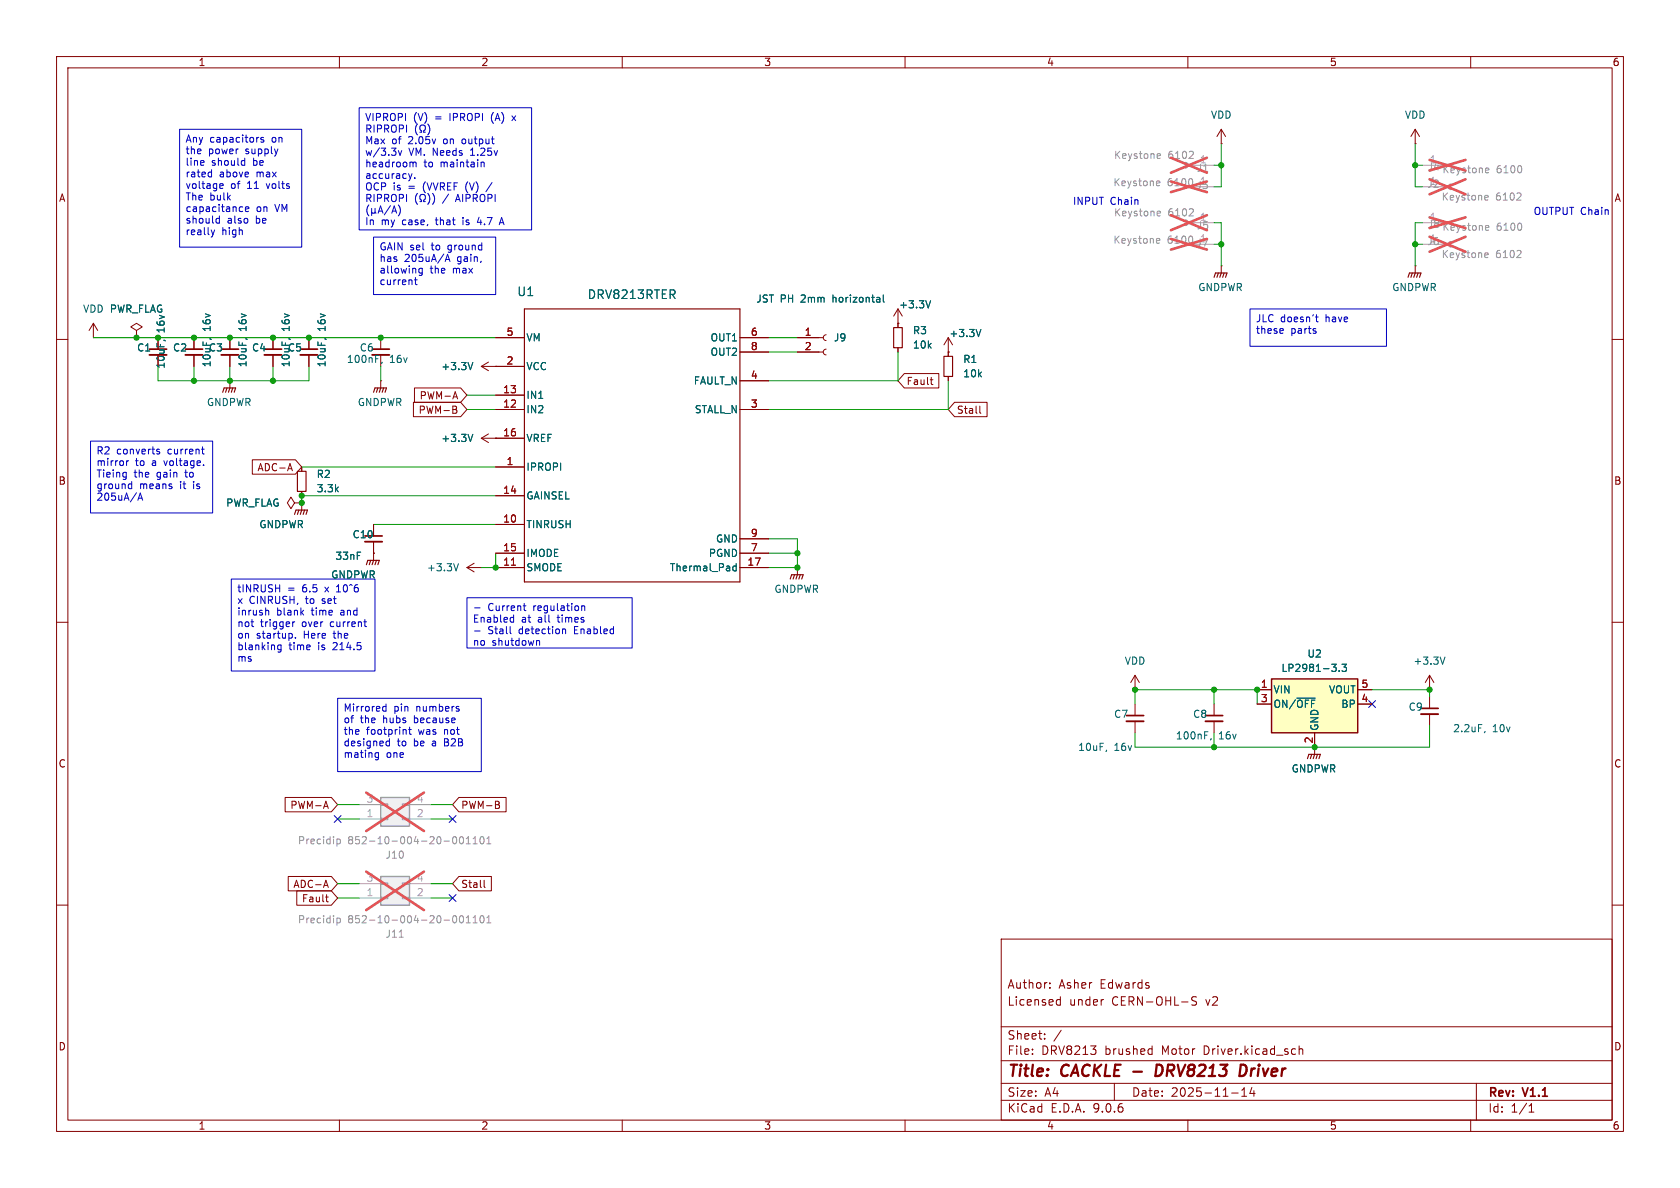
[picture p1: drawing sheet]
<svg xmlns="http://www.w3.org/2000/svg" width="297mm" height="210mm" viewBox="0 0 297 210" stroke-linecap="round" stroke-linejoin="round" font-family="sans-serif">
<g fill="none" stroke="#840000" stroke-width=".18">
<path d="M10 10h277v190h-277zM12 12h273v186h-273zM60 10v2M110 10v2M160 10v2M210 10v2M260 10v2M40.6 59.7v2M48.3 59.7v2M54.6 59.7v2M158.7 57.2v.7M250.2 47h.1"/>
<path d="M250.2 47v1.3M10 60h2M40.6 62.7v2.1M48.3 62.7v2.1M54.6 62.7v2.1M85.1 77.5l1.3 .7M85.1 77.5h2.5M86.4 76.7l-1.3 .8M87.6 77.5h.1M158.7 61.5v.7M285 60h2M10 110h2"/>
<path d="M141 100.3h.1M141 100.3v1.3M285 110h2M232.4 132.1v1.3M10 160h2M177 166h108v32h-108zM185.6 174.6v.1M185.6 173.8v.1M186.9 177.6h.6M186.9 176.8h.6M187.5 176.2v1.5M195 176.7h.1"/>
<path d="M211.5 176.3l-.5-.1-.3 .1v.5l.7 .3 .1 .3-.3 .3-.5-.1M285 160h2M60 198v2M110 198v2M160 198v2M177 194.5h108M177 191.5h108M177 187.5h108M177 181.5h108M182.5 186.3v.1M182.5 185.5v.1M184.7 183.6v.1"/>
<path d="M184.7 182.8v.1M187.6 182.1l-1.3 2M197 191.5v3M203.5 185.4l.2 .1M203.7 184.9v1.5M203.7 186.3l-.2 .1M210 198v2M217.7 193.2h1.2M219.5 193.8h.9M219.5 192.7l.5-.4v1.5M221.3 192.2l-.3 1.1h.9M221.7 192.8v1"/>
<path d="M229.7 184.9v1.5M229.7 185.5l.2-.1 .3 .1 .1 .9M260 198v2M261 191.5v6.5M270.3 196.6h.9M270.3 195.5l.4-.4v1.5"/>
</g>
<path d="M205.3 188.3l-.8-.1-.2 2h.4l.5-.3M219.4 188.2h.4a1.08 1.08 0 0 1 .6 1.1 1.08 1.08 0 0 1-.8 .9h-.5z" fill="none" stroke="#840000" stroke-width=".4"/>
<path d="M39.1 61.7h3.1M46.7 61.7h3.1M53.1 61.7h3" fill="none" stroke="#840000" stroke-width=".3"/>
<path d="M39.1 62.7h3.1M46.7 62.7h3.1M53.1 62.7h3" fill="none" stroke="#840000" stroke-width=".33"/>
<path d="M43.4 59.9l.3 .1M51.1 59.9l.2 .1M57.4 59.9l.3 .1M83.6 76.8l-.4 1.2" fill="none" stroke="#006464" stroke-width=".18"/>
<g fill="none" stroke="#840000" stroke-width=".2">
<path d="M158 57.9h1.5v3.6h-1.5zM248.9 49l.3-.7h2l-.2 .7M249.7 48.3l-.3 .7M250.2 48.3l-.3 .7M250.7 48.3l-.3 .7M139.7 102.4l.3-.8h2l-.3 .8M140.5 101.6l-.3 .8M141 101.6l-.3 .8M141.5 101.6l-.3 .8M231.1 134.1l.3-.7h2l-.2 .7M231.9 133.4l-.3 .7M232.4 133.4l-.2 .7"/>
<path d="M232.9 133.4l-.2 .7"/>
</g>
<path d="M224.8 120h15.2v9.5h-15.2z" fill="#ffffc2"/>
<path d="M224.8 120h15.2v9.5h-15.2z" fill="none" stroke="#840000" stroke-width=".25"/>
<g fill="none" stroke="#840000" stroke-width=".18">
<path d="M215.9 25.4h.1M215.9 22.9l-.8 1.2M215.9 22.9l.8 1.2M215.9 22.9v2.5M16.5 59.7h.1M16.5 57.2l-.8 1.2M16.5 57.2l.8 1.2M16.5 57.2v2.5M24.1 58.4l1-.6-1-.6-1 .6 1 .6v1.3M24.1 59.7h.1M27.9 59.7v2M34.3 59.7v2"/>
<path d="M141 59.7h4.5M146 59.2l-.3 .1-.2 .4 .2 .3 .3 .2M158.7 57.2h.1M158.7 54.6l-.7 1.3M158.7 54.6l.8 1.3M158.7 54.6v2.6M215.9 47h.1M215.9 47v1.3M34.3 62.7v2.1M40.6 67.3h.1M40.6 67.3v1.3M141 62.2h4.5"/>
<path d="M146 61.7l-.3 .2-.2 .3 .2 .4 .3 .1M52.1 88.9l-.7-1-.6 1 .6 1 .7-1h1.2M53.3 88.9h.1M53.3 82.6v.7M53.3 86.9v.7M83.8 99.6l-1.3 .7M82.5 100.3l1.3 .8M82.5 100.3h2.6M85.1 100.3h.1M222.2 121.9h2.6M222.2 124.5h2.6M232.4 129.5v2.6"/>
<path d="M240 121.9h2.6M240 124.5h2.6"/>
</g>
<path d="M37.1 59.9l.2 .1M156.2 52.1v1.1l.1 .2M164.5 53.2l-.4 1.2M29 60.1l.2 .2M81 99.6l-.4 1.3M235.4 117.4h.8l-.4 .5M236.1 118l.1 .1-.1 .5M236.8 118.6v.1M237.2 117.4h.8l-.4 .5 .4 .1v.6l-.2 .1-.6-.1M229.3 123.4h3.2" fill="none" stroke="#006464" stroke-width=".18"/>
<path d="M26.4 61.7h3.1M32.8 61.7h3" fill="none" stroke="#840000" stroke-width=".3"/>
<path d="M26.4 62.7h3.1M32.8 62.7h3" fill="none" stroke="#840000" stroke-width=".33"/>
<path d="M209.5 38.9l.4 .1 .2 .4-.2 .3-.4 .2M209.5 28.7l.4 .2 .2 .3-.2 .4-.4 .1M210.1 39.4h4.5M210.1 29.2h4.5M210.8 33h3.8M210.8 43.2h3.8" fill="none" stroke="#a1a1a1" stroke-width=".18"/>
<g fill="none" stroke="#989898" stroke-width=".18">
<path d="M204.6 32l.4 .1 .1 .2-.7 .1M204.7 37.3l.4 .1 .1 .2-.6 .1M204.7 27.2h.4l.1 .3-.6 .1M205 32.8h-.4M205.1 38.1l-.4 .1M205.1 28h-.4M210.2 38.2h.8M210.2 28h.8M210.8 31.8l.1 .3M210.9 32.4l-.1 .2M210.9 37v.4M210.9 26.9v.4"/>
<path d="M204.6 42.2h.4l.1 .3-.7 .1M205 42.9l-.4 .1M210.8 42l.1 .2M210.9 42.5l-.1 .3"/>
</g>
<path d="M207 32.1l6.4 1.9M207 38l6.4 2.7M207 27.9l6.4 2.6M213.4 32.1l-6.4 1.9M213.4 38l-6.4 2.7M213.4 27.9l-6.4 2.6M207 42.2l6.4 1.9M213.4 42.2l-6.4 1.9" fill="none" stroke="#e65255" stroke-width=".46"/>
<path d="M214.6 49l.3-.7h2l-.2 .7M215.4 48.3l-.3 .7M215.9 48.3l-.3 .7M216.4 48.3l-.2 .7M39.4 69.3l.2-.7h2.1l-.3 .7M40.1 68.6l-.2 .7M40.6 68.6l-.2 .7M41.1 68.6l-.2 .7M52.6 83.3h1.5v3.6h-1.5z" fill="none" stroke="#840000" stroke-width=".2"/>
<path d="M67.3 141h5.1v5.1h-5.1z" fill="#f0f0f0"/>
<path d="M67.3 141h5.1v5.1h-5.1z" fill="none" stroke="#a1a1a1" stroke-width=".25"/>
<g fill="none" stroke="#a1a1a1" stroke-width=".18">
<path d="M251.5 33h4.5M251.5 39.4h3.8M251.5 29.2h3.8M256.5 32.5l-.3 .2-.2 .3 .2 .4 .3 .1M251.5 43.2h4.5M256.5 42.7l-.3 .1-.2 .4 .2 .3 .3 .2M63.5 144.8h3.8M63.5 142.2h3.8M67.3 144.7h1.3v.2h-1.3zM67.3 142.1h1.3v.3h-1.3zM71.1 144.7h1.3v.2h-1.3zM71.1 142.1h1.3v.3h-1.3z"/>
<path d="M72.4 144.8h3.8M72.4 142.2h3.8"/>
</g>
<g fill="none" stroke="#989898" stroke-width=".18">
<path d="M262.7 34.5l.3 .1 .1 .2-.6 .2M262.8 39.9h.4v.3l-.6 .1M262.8 29.7l.4 .1v.2l-.6 .1M263 35.3l-.3 .1M263.2 30.5l-.4 .1M268.1 35.4h.8M268.8 34.2v.5M269 39.7v.8M269 29.5v.8M262.7 44.7l.3 .1 .1 .2-.6 .1M263 45.5h-.3M263.2 40.7h-.4"/>
<path d="M268.1 45.5h.8M268.8 44.4v.4M59.6 148.3v1.3M59.6 148.4l.3-.1 .3 .3-.1 .5h-.5M80.1 148l.2-.1a.68 .68 0 0 1 .5 .6 .68 .68 0 0 1-.5 .7l-.2-.2-.1-.3zM81.3 148l.2-.1a.68 .68 0 0 1 .5 .6 .68 .68 0 0 1-.5 .7l-.2-.2-.1-.3zM82.4 149.2h.8M82.4 148.3l.4-.4v1.3M83.6 149.2h.8M83.6 148.3l.4-.4v1.3M85 148l.2-.1a.68 .68 0 0 1 .4 .6 .68 .68 0 0 1-.4 .7 .84 .84 0 0 1-.2-1.2zM86.1 149.2h.7"/>
<path d="M86.1 148.3l.3-.4v1.3"/>
</g>
<path d="M252.7 31.7l6.4 2.6M252.7 38.4l6.4 1.9M252.7 28.3l6.4 1.9M259.1 31.7l-6.4 2.6M259.1 38.4l-6.4 1.9M259.1 28.3l-6.4 1.9M252.7 41.9l6.4 2.6M259.1 41.9l-6.4 2.6M64.7 140.1l10.3 6.8M75 140.1l-10.3 6.8" fill="none" stroke="#e65255" stroke-width=".46"/>
<path d="M92.7 54.6h38.1v48.3h-38.1zM52.1 90.9l.2-.7h2.1l-.3 .7M52.8 90.2l-.2 .7M53.3 90.2l-.2 .7M53.8 90.2l-.2 .7M64.8 99.8l.2-.7h2.1l-.3 .7M65.5 99.1l-.2 .7M66 99.1l-.2 .7M66.5 99.1l-.2 .7" fill="none" stroke="#840000" stroke-width=".2"/>
<g fill="none" stroke="#840000" stroke-width=".18">
<path d="M87.6 59.7h5.1M130.8 59.7h5.1M87.6 64.8h5.1M87.6 69.9h5.1M87.6 72.4h5.1M87.6 77.5h5.1M130.8 72.4h5.1M130.8 62.2h5.1M130.8 67.3h5.1M53.3 88.9h.1M53.3 88.9v1.3M66 97.8h.1"/>
<path d="M66 92.7v2M66 95.8v3.3M87.6 82.6h5.1M87.6 87.6h5.1M87.6 92.7h5.1M87.6 97.8h5.1M130.8 97.8h5.1M130.8 95.3h5.1M87.6 100.3h5.1M130.8 100.3h5.1M200.7 119.4l-.8 1.3M200.7 119.4l.7 1.3"/>
<path d="M200.7 119.4v2.5M252.7 119.4v2.5M252.7 119.4l-.7 1.3M252.7 119.4l.8 1.3M200.7 121.9h.1M214.6 124.5v2M214.6 127.5v2M252.7 121.9h.1M252.7 123.2v2M252.7 126.2v2.1"/>
</g>
<path d="M90.4 99.9h.7" fill="none" stroke="#a90000" stroke-width=".18"/>
<path d="M130.2 99.6v1.3M130.2 100.1h-.4l-.3 .2 .2 .5h.5M255.5 116.1l-.5 1.3M214.1 130.6l-.1 .2M262.5 129.3l-.1 .2" fill="none" stroke="#006464" stroke-width=".18"/>
<path d="M64.5 94.7h3.1M213.1 126.5h3.1M251.2 125.2h3.1" fill="none" stroke="#840000" stroke-width=".3"/>
<path d="M64.5 95.8h3.1M213.1 127.5h3.1M251.2 126.2h3.1" fill="none" stroke="#840000" stroke-width=".33"/>
<path d="M67.3 154.9h5.1v5.1h-5.1z" fill="#f0f0f0"/>
<path d="M67.3 154.9h5.1v5.1h-5.1z" fill="none" stroke="#a1a1a1" stroke-width=".25"/>
<path d="M63.5 158.8h3.8M63.5 156.2h3.8M67.3 158.6h1.3v.3h-1.3zM67.3 156.1h1.3v.2h-1.3zM71.1 158.6h1.3v.3h-1.3zM71.1 156.1h1.3v.2h-1.3zM72.4 158.8h3.8M72.4 156.2h3.8" fill="none" stroke="#a1a1a1" stroke-width=".18"/>
<path d="M59.6 162.3v1.3M59.6 162.4l.3-.1 .3 .2-.1 .6h-.5M70.6 165.7h.7M80.1 162l.2-.1a.68 .68 0 0 1 .5 .6 .68 .68 0 0 1-.5 .6l-.2-.1-.1-.3zM81.3 162l.2-.1a.68 .68 0 0 1 .5 .6 .68 .68 0 0 1-.5 .6l-.2-.1-.1-.3zM82.4 163.1h.8M82.4 162.2l.4-.3v1.2M83.6 163.1h.8M83.6 162.2l.4-.3v1.2M85 161.9h.2a.68 .68 0 0 1 .4 .6 .68 .68 0 0 1-.4 .6 .84 .84 0 0 1-.2-1.2zM86.1 163.1h.7M86.1 162.2l.3-.3v1.2" fill="none" stroke="#989898" stroke-width=".18"/>
<path d="M64.7 154.1l10.3 6.8M75 154.1l-10.3 6.8" fill="none" stroke="#e65255" stroke-width=".46"/>
<path d="M65.8 61.7h3M199.1 126.5h3.1" fill="none" stroke="#840000" stroke-width=".3"/>
<path d="M65.8 62.7h3M199.1 127.5h3.1" fill="none" stroke="#840000" stroke-width=".33"/>
<g fill="none" stroke="#840000" stroke-width=".18">
<path d="M250.2 25.4h.1M250.2 22.9l-.8 1.2M250.2 22.9l.8 1.2M250.2 22.9v2.5M24.1 59.7h.1M27.9 59.7v2M34.3 59.7v2M40.6 59.7v2M48.3 59.7v2M54.6 59.7v2M67.3 59.7v2M87.6 59.7h5.1"/>
<path d="M130.8 59.7h5.1M141 59.7h3.8M158.7 57.2h.1M158.7 57.2v.7M167.6 59.7l-.7 1.3M167.6 59.7l.8 1.3M167.6 59.7v3.3M34.3 62.7v2.1M40.6 62.7v2.1M48.3 62.7v2.1M54.6 62.7v2.1M67.3 67.3h.1"/>
<path d="M67.3 62.7v2.1M67.3 67.3v1.3M73.1 71.1h8.3l1.1 1.3-1.1 1.3h-8.3zM73.3 68.6h8.1l1.1 1.3-1.1 1.2h-8.1zM80.2 70.2h.6M80.5 69.3l.4 1.2M80.5 71.8l.2 .2-.2 .4 .3 .2-.1 .3-.2 .2M85.1 64.8l1.3 .7M85.1 64.8h7.6M86.4 64l-1.3 .8M87.6 64.8h.1M87.6 77.5h.1"/>
<path d="M87.6 69.9h5.1M87.6 72.4h5.1M87.6 77.5h5.1M130.8 72.4h5.1M130.8 62.2h5.1M130.8 67.3h5.1M141 62.2h3.8M158.7 61.5v.7M159.9 66h6.1v2.6h-6.1l-1.2-1.3zM164.5 67.1h.4M164.6 67.8l.3 .2M167.6 62.2h.1"/>
<path d="M167.6 66.5v.8M168.8 71.1h5.7v2.6h-5.7l-1.2-1.3zM173.2 71.8v1.1l.2 .2M44.6 81.3h7.6l1.1 1.3-1.1 1.2h-7.6zM51 82.9h.6M51.3 82l.4 1.2M53.3 88.9h.1M53.3 82.6v.7M53.3 86.9v.7M66 97.8h.1M66 92.7v2M66 95.8v2"/>
<path d="M87.6 82.6h5.1M87.6 87.6h5.1M87.6 92.7h5.1M87.6 97.8h5.1M130.8 97.8h5.1M130.8 95.3h5.1M87.6 100.3h5.1M130.8 100.3h5.1M200.7 124.5v2M200.7 127.5v2M222.2 121.9h2.6M222.2 124.5h2.6"/>
<path d="M232.4 129.5v2.6M240 121.9h2.6M240 124.5h2.6M50.4 141h8.2l1.1 1.2-1.1 1.3h-8.2zM51 154.9h7.6l1.1 1.3-1.1 1.3h-7.6zM52.5 157.5h6.1l1.1 1.3-1.1 1.2h-6.1zM57.3 142.5h.6M57.3 156.5h.6M57.6 158.6h.4M57.6 141.6l.4 1.3M57.6 155.6l.4 1.3M57.7 159.2l.3 .2"/>
<path d="M81.1 154.9h5.8v2.6h-5.8l-1.1-1.3zM81.1 141h8.4v2.5h-8.4l-1.1-1.3zM85.6 155.6v1.1l.2 .2M88 141.6l.3 .3-.3 .3 .3 .3v.3l-.2 .1"/>
</g>
<g fill="none" stroke="#006464" stroke-width=".18">
<path d="M37.1 59.9l.2 .1M43.4 59.9l.3 .1M51.1 59.9l.2 .1M57.4 59.9l.3 .1M156.2 52.1v1.1l.1 .2M164.5 53.2l-.4 1.2M173.4 58.2l-.4 1.3M29 60.1l.2 .2M67.6 64l-.2 .3M83.6 64.1l-.4 1.2M83.6 76.8l-.4 1.2M130.2 99.6v1.3"/>
<path d="M130.2 100.1h-.4l-.3 .2 .2 .5h.5M235.4 117.4h.8l-.4 .5M236.1 118l.1 .1-.1 .5M236.8 118.6v.1M237.2 117.4h.8l-.4 .5 .4 .1v.6l-.2 .1-.6-.1M195.6 132.6l-.1 .2M229.3 123.4h3.2"/>
</g>
<path d="M66 69.3l.3-.7h2l-.2 .7M66.8 68.6l-.3 .7M67.3 68.6l-.2 .7M67.8 68.6l-.2 .7M166.9 63h1.5v3.5h-1.5z" fill="none" stroke="#840000" stroke-width=".2"/>
<g fill="none" stroke="#009600" stroke-width=".18">
<path d="M214.6 39.4h1.3v7.6M214.6 29.2h1.3M215.9 25.4v7.6h-1.3M250.2 25.4v7.6h1.3M250.2 29.2h1.3M251.5 39.4h-1.3v7.6M16.5 59.7h71.1M135.9 59.7h5.1M214.6 43.2h1.3M250.2 43.2h1.3M27.9 64.8v2.5h26.7v-2.5M34.3 64.8v2.5"/>
<path d="M40.6 64.8v2.5M48.3 64.8v2.5M67.3 64.8v2.5M82.5 69.9h5.1M82.5 72.4h5.1M135.9 62.2h5.1M158.7 62.2v5.1h-22.8M167.6 67.3v5.1h-31.7M53.3 82.6h34.3M66 92.7h21.6M87.6 87.6h-34.3v1.3M87.6 97.8v2.5h-2.5"/>
<path d="M135.9 95.3h5.1v5h-5.1M135.9 97.8h5.1M200.7 124.5v-2.6h21.5v2.6M214.6 121.9v2.6M214.6 129.5v2.6M242.6 121.9h10.1v1.3M252.7 128.3v3.8h-52v-2.6M59.7 158.8h3.8M59.7 156.2h3.8M59.7 142.2h3.8M59.7 144.8h3.8M76.2 158.8h3.8"/>
<path d="M76.2 156.2h3.8M76.2 142.2h3.8M76.2 144.8h3.8"/>
</g>
<path d="M242 123.9l1.2 1.2M243.2 123.9l-1.2 1.2M59.1 144.2l1.2 1.2M60.3 144.2l-1.2 1.2M79.4 144.2l1.2 1.2M79.4 158.1l1.2 1.3M80.6 144.2l-1.2 1.2M80.6 158.1l-1.2 1.3" fill="none" stroke="#000084" stroke-width=".18"/>
<g fill="none" stroke="#0000c2" stroke-width=".18">
<path d="M63.5 19.1h30.5v21.5h-30.5zM31.7 22.9h21.6v20.8h-21.6zM35.9 28.4l.2 .3-.6 .1M36 29.2h-.1M37 30.4l.4 .1M37.4 30v1.3M37.4 31.2l-.4 .1M38.8 39.4h-.4M38.8 38.2v1.2M38.9 33.3h.5M38.9 32.5h.4l.2 .3-.6 .1M42.5 36.6h.4"/>
<path d="M42.9 28.4h.2M42.9 37.3l-.4 .1M43.3 28v1.2M43.3 29.2h-.4M43.4 37l.6-.1-.1-.3h-.3l-.2 .1v.6h.5M45.6 24.3h.1M46.6 24.3h-.3l-.2 .2 .1 .2 .4 .1v.3h-.5M65 36.6a1.48 1.48 0 0 0 .2 1.6M65.7 36.8v1.3M65.7 37.5l.2 .2h.2l.2-.2M66.3 37.5l.2 .2M66.3 36.8v.7"/>
<path d="M66.9 37.7l.4-1.3 .4 1.3M67 37.3h.6M69 36.4l-1.1 1.6M69.3 37.7l.4-1.3 .4 1.3M69.4 37.3h.6M70.4 26.6l.3 .9 .3-.9M70.7 36.6a1.48 1.48 0 0 1-.3 1.6M72.2 30.7l.3 .8M72.5 31.5l-.1 .4M72.8 28.7l.2 .1M72.8 30.7l-.3 .8M73 28.8v.7"/>
<path d="M73 28.8l.2-.1h.3l.1 .8M73.3 31.4v.1M73.5 22.5v.8l.3 .6M73.7 34.2a1.47 1.47 0 0 0 .1 1.9M74.2 22.5l.1 .4 .2 .2v.3h-.3M74.6 34.4h-.2a.58 .58 0 0 0 .1 1v.2h-.3M75.2 22.5l-.1 .4-.2 .2v.3h.3M75.2 34.7l-.1 .5-.2 .2v.2h.3M75.9 22.3a1.48 1.48 0 0 1-.3 1.6M75.9 34.7v.9l-.3 .5M76.8 34.7v.9l-.3 .5M80.5 35.6l.4-1.2 .5 1.2"/>
<path d="M80.6 35.3h.6M81.8 34.4v1.2M82.4 34.4v1.2M83 35h-.6M83.7 34.4v1.2M84 35l.4 .6M84.3 35h-.6M84.7 38.4l-.3 .9h.8M85.1 28.7h.4l.1 .8M85.5 34.4a.81 .81 0 0 1-.1 1.2 .43 .43 0 0 1-.5-.4v-.4M86.3 34.4v1.2M87 32.3l-1.1 1.6"/>
<path d="M87 34.6l-.1 .4h-.6M87.5 34.4v1.2M88.4 39.4h.6M88.7 38.5l-.4 1.2M90.5 20.5l.7 .8M91.2 20.5l-.7 .8M37.3 40.6l.3 .9M37.6 41.5l-.1 .3M37.9 40.6l-.3 .9M66 41.9h21.6v10.2h-21.6zM73.4 49v1.1l.3 .2M74.7 47.4v1.1l-.3 .2-.3-.1"/>
<path d="M74.7 47.5l-.4-.1-.3 .3 .2 .5h.5M78.7 46.2l.4-1.2 .5 1.2M78.8 45.9h.6M221 54.6h24.1v6.6h-24.1zM226.7 58.1l.2 .3-.6 .1M226.8 58.9h-.1M232.6 56h.4M232.6 58.6v.3M232.7 55.6v1.1l.3 .2M16 78h21.6v12.7h-21.6zM27.8 79.8l.4 .2v.2l-.4 .1M27.8 79.5h.4"/>
<path d="M35.6 79.4h.5M22.2 83.5l.1 .1M22.3 83.5v1.1M22.3 84.3h-.1M22.4 81.5v.8M22.7 81.5l-.3 .2M22.9 85.5l.4 .1M23.3 85.1v1.3M23.3 86.3l-.4 .1M24.4 88.4l.4-1.2 .4 1.2M24.5 88.1h.6M35.8 80.1l.3 .2"/>
<path d="M36 82.2v.1M40.9 102.4h25.4v16.2h-25.4zM47.4 107.9l.1 .8M49.1 114.1v.6l.2 .2 .4-.1M49.7 114v1l-.3 .3-.3-.1M51.6 112.1v.6M51.7 109.9v.9M52.1 109.9l-.4 .3M52.2 112.7v.1M59.5 104.6h.7M59.6 103.7h-.1M64.3 109.9h.5"/>
<path d="M64.7 110.8h.1M82.5 105.7h29.3v8.9h-29.3zM83.9 107.5h1M83.9 111.5h1M90.2 110.8v1l.2 .2M90.4 109.1l.4 .1M90.8 108.7v1.3M90.8 109.9l-.4 .1M92.5 107.1h.5M92.7 107.8l.3 .1M95 113.2l.4 .2v.7M99.5 111.2h.4l.1 .8"/>
<path d="M102.8 107.2l.2-.1 .3 .1 .1 .7M102.8 107.1v.8M59.7 123.4h25.4v13h-25.4zM66.4 133.8h.5M66.9 133.1v1l-.2 .2h-.3M67.7 125.6l.2 .1h.3M68.2 124.4v1.3M68.2 124.9h-.3l-.2 .1M68.3 131.7l.2 .2 .3-.1M68.8 130.6v1.3M71.7 129l.1 .8M72.2 129h.5"/>
<path d="M72.4 128.5v1.1l.3 .2M81.1 125.4v.3"/>
</g>
<path d="M90.4 99.9h.7" fill="none" stroke="#a90000" stroke-width=".18"/>
<g fill="#009600" stroke="#009600" stroke-width=".18">
<circle cx="252.7" cy="121.9" r=".46"/>
<circle cx="222.2" cy="121.9" r=".46"/>
<circle cx="214.6" cy="121.9" r=".46"/>
<circle cx="215.9" cy="43.2" r=".46"/>
<circle cx="250.2" cy="29.2" r=".46"/>
<circle cx="215.9" cy="29.2" r=".46"/>
<circle cx="250.2" cy="43.2" r=".46"/>
<circle cx="232.4" cy="132.1" r=".46"/>
<circle cx="34.3" cy="67.3" r=".46"/>
<circle cx="40.6" cy="67.3" r=".46"/>
<circle cx="24.1" cy="59.7" r=".46"/>
<circle cx="27.9" cy="59.7" r=".46"/>
<circle cx="34.3" cy="59.7" r=".46"/>
<circle cx="40.6" cy="59.7" r=".46"/>
<circle cx="54.6" cy="59.7" r=".46"/>
<circle cx="67.3" cy="59.7" r=".46"/>
<circle cx="48.3" cy="59.7" r=".46"/>
<circle cx="48.3" cy="67.3" r=".46"/>
<circle cx="200.7" cy="121.9" r=".46"/>
<circle cx="141" cy="100.3" r=".46"/>
<circle cx="87.6" cy="100.3" r=".46"/>
<circle cx="214.6" cy="132.1" r=".46"/>
<circle cx="141" cy="97.8" r=".46"/>
<circle cx="53.3" cy="87.6" r=".46"/>
<circle cx="53.3" cy="88.9" r=".46"/>
</g>
<g font-size="2.8" fill="#840000">
<text x="178" y="190.9">Title:</text>
<text x="187.7" y="190.9">CACKLE -</text>
<text x="205.9" y="190.9">DRV8213</text>
<text x="221.6" y="190.9">Driver</text>
</g>
<g font-size="2.1" fill="#006464">
<text x="91.4" y="52.6">U1</text>
<text x="103.8" y="53.1">DRV8213RTER</text>
</g>
<g font-size="2.1" fill="#840000">
<text x="178" y="178">Licensed</text>
<text x="178" y="175">Author:</text>
<text x="187.2" y="175">Asher</text>
<text x="189" y="178">under</text>
<text x="194.5" y="175">Edwards</text>
<text x="196.6" y="178">CERN-OHL-S</text>
<text x="213.3" y="178">v2</text>
<text x="178" y="184">Sheet:</text>
<text x="178" y="186.7">File:</text>
<text x="184.1" y="186.7">DRV8213</text>
<text x="195.4" y="186.7">brushed</text>
<text x="205.5" y="186.7">Motor</text>
<text x="213.1" y="186.7">Driver.kicad_sch</text>
<text x="178" y="196.9">KiCad</text>
<text x="178" y="194.1">Size:</text>
<text x="184.7" y="194.1">A4</text>
<text x="185.7" y="196.9">E.D.A.</text>
<text x="193.3" y="196.9">9.0.6</text>
<text x="200" y="194.1">Date:</text>
<text x="207" y="194.1">2025-11-14</text>
<text x="263" y="194.3">Rev:</text>
<text x="263" y="196.9">Id:</text>
<text x="267.1" y="196.9">1/1</text>
<text x="269.4" y="194.3">V1.1</text>
</g>
<g font-size="1.8" fill="#840000">
<text x="35" y="11.9">1</text>
<text x="85" y="11.9">2</text>
<text x="135" y="11.9">3</text>
<text x="185" y="11.9">4</text>
<text x="235" y="11.9">5</text>
<text x="285" y="11.9">6</text>
<text x="10.3" y="35.9">A</text>
<text x="285.3" y="35.9">A</text>
<text x="29.3" y="65.3" transform="rotate(-90 29.3 65.3)">10uF,</text>
<text x="74.1" y="70.8">PWM-A</text>
<text x="160.2" y="68.3">Fault</text>
<text x="73.9" y="73.3">PWM-B</text>
<text x="169.1" y="73.3">Stall</text>
<text x="45.4" y="83.5">ADC-A</text>
<text x="10.3" y="85.9">B</text>
<text x="285.3" y="85.9">B</text>
<text x="10.3" y="135.9">C</text>
<text x="285.3" y="135.9">C</text>
<text x="51.2" y="143.2">PWM-A</text>
<text x="81.4" y="143.2">PWM-B</text>
<text x="51.8" y="157.2">ADC-A</text>
<text x="53.3" y="159.7">Fault</text>
<text x="81.4" y="157.2">Stall</text>
<text x="10.3" y="185.9">D</text>
<text x="285.3" y="185.9">D</text>
<text x="35" y="199.9">1</text>
<text x="85" y="199.9">2</text>
<text x="135" y="199.9">3</text>
<text x="185" y="199.9">4</text>
<text x="235" y="199.9">5</text>
<text x="285" y="199.9">6</text>
</g>
<g font-size="1.8" fill="#0000c2">
<text x="64.5" y="21.7">VIPROPI</text>
<text x="64.5" y="23.8">RIPROPI</text>
<text x="73.1" y="21.7">(V)</text>
<text x="77" y="21.7">=</text>
<text x="79.8" y="21.7">IPROPI</text>
<text x="87.3" y="21.7">(A)</text>
<text x="32.7" y="25.5">Any</text>
<text x="32.7" y="27.6">the</text>
<text x="32.7" y="29.6">line</text>
<text x="36.8" y="27.6">power</text>
<text x="37.1" y="25.5">capacitors</text>
<text x="37.4" y="29.6">should</text>
<text x="43.5" y="27.6">supply</text>
<text x="44.8" y="29.6">be</text>
<text x="48.2" y="25.5">on</text>
<text x="64.5" y="25.8">Max</text>
<text x="64.5" y="27.9">w/3.3v</text>
<text x="64.5" y="29.9">headroom</text>
<text x="69.3" y="25.8">of</text>
<text x="72.3" y="27.9">VM. Needs</text>
<text x="72.3" y="25.8">2.05v</text>
<text x="74.9" y="29.9">to</text>
<text x="78" y="29.9">maintain</text>
<text x="78.7" y="25.8">on</text>
<text x="82.1" y="25.8">output</text>
<text x="83.4" y="27.9">1.25v</text>
<text x="32.7" y="31.7">rated</text>
<text x="32.7" y="33.7">voltage</text>
<text x="32.7" y="35.8">The</text>
<text x="37.1" y="35.8">bulk</text>
<text x="38.8" y="31.7">above</text>
<text x="40.8" y="33.7">of</text>
<text x="43.8" y="33.7">11</text>
<text x="45.4" y="31.7">max</text>
<text x="47.4" y="33.7">volts</text>
<text x="64.5" y="32">accuracy.</text>
<text x="64.5" y="34">OCP is</text>
<text x="72.3" y="34">=</text>
<text x="75" y="34">(VVREF (V)</text>
<text x="86.7" y="34">/</text>
<text x="32.7" y="37.8">capacitance</text>
<text x="32.7" y="39.9">should</text>
<text x="32.7" y="41.9">really</text>
<text x="39.2" y="41.9">high</text>
<text x="40.2" y="39.9">also</text>
<text x="45.3" y="37.8">on</text>
<text x="45.3" y="39.9">be</text>
<text x="48.8" y="37.8">VM</text>
<text x="64.5" y="36">RIPROPI</text>
<text x="64.5" y="40.1">In</text>
<text x="67.4" y="40.1">my</text>
<text x="71.2" y="40.1">case,</text>
<text x="77.3" y="40.1">that</text>
<text x="78.4" y="36">/</text>
<text x="82.3" y="40.1">is</text>
<text x="85.1" y="40.1">4.7</text>
<text x="89.3" y="40.1">A</text>
<text x="189.6" y="36.4">INPUT</text>
<text x="196.3" y="36.4">Chain</text>
<text x="271" y="38.2">OUTPUT Chain</text>
<text x="67" y="44.6">GAIN sel</text>
<text x="67" y="46.6">has</text>
<text x="71.5" y="46.6">205uA/A</text>
<text x="76.4" y="44.6">to</text>
<text x="79.5" y="44.6">ground</text>
<text x="80.9" y="46.6">gain,</text>
<text x="67" y="48.7">allowing</text>
<text x="67" y="50.7">current</text>
<text x="76" y="48.7">the</text>
<text x="80.2" y="48.7">max</text>
<text x="221.9" y="57.3">JLC</text>
<text x="221.9" y="59.3">these</text>
<text x="226.4" y="57.3">doesn't</text>
<text x="228.2" y="59.3">parts</text>
<text x="234.4" y="57.3">have</text>
<text x="17" y="80.7">R2</text>
<text x="17" y="82.7">mirror</text>
<text x="20.6" y="80.7">converts</text>
<text x="23.9" y="82.7">to</text>
<text x="27" y="82.7">a</text>
<text x="29.3" y="82.7">voltage.</text>
<text x="29.8" y="80.7">current</text>
<text x="17" y="84.7">Tieing</text>
<text x="17" y="86.8">ground</text>
<text x="17" y="88.8">205uA/A</text>
<text x="23.7" y="84.7">the</text>
<text x="24.7" y="86.8">means</text>
<text x="27.8" y="84.7">gain</text>
<text x="31.9" y="86.8">it</text>
<text x="33" y="84.7">to</text>
<text x="34.4" y="86.8">is</text>
<text x="41.8" y="105">tINRUSH</text>
<text x="41.8" y="107.1">x</text>
<text x="44" y="107.1">CINRUSH,</text>
<text x="50.8" y="105">=</text>
<text x="53.6" y="105">6.5</text>
<text x="54.2" y="107.1">to</text>
<text x="57.2" y="107.1">set</text>
<text x="57.8" y="105">x</text>
<text x="60" y="105">10^6</text>
<text x="41.8" y="109.1">inrush</text>
<text x="41.8" y="111.2">not</text>
<text x="41.8" y="113.2">on</text>
<text x="45.3" y="113.2">startup.</text>
<text x="46" y="111.2">trigger</text>
<text x="48.9" y="109.1">blank</text>
<text x="53.5" y="111.2">over</text>
<text x="53.8" y="113.2">Here</text>
<text x="55.2" y="109.1">time</text>
<text x="58.7" y="111.2">current</text>
<text x="59.3" y="113.2">the</text>
<text x="60.5" y="109.1">and</text>
<text x="83.5" y="110.4">Enabled</text>
<text x="86.2" y="108.3">Current</text>
<text x="86.2" y="112.4">Stall</text>
<text x="91.8" y="112.4">detection</text>
<text x="92.2" y="110.4">at</text>
<text x="94.4" y="108.3">regulation</text>
<text x="95.2" y="110.4">all</text>
<text x="98.9" y="110.4">times</text>
<text x="101.8" y="112.4">Enabled</text>
<text x="41.8" y="115.3">blanking</text>
<text x="41.8" y="117.3">ms</text>
<text x="51.1" y="115.3">time</text>
<text x="56.3" y="115.3">is</text>
<text x="59.1" y="115.3">214.5</text>
<text x="83.5" y="114.5">no</text>
<text x="87" y="114.5">shutdown</text>
<text x="60.6" y="126.1">Mirrored</text>
<text x="60.6" y="128.2">of</text>
<text x="60.6" y="130.2">the</text>
<text x="63.7" y="128.2">the</text>
<text x="64.8" y="130.2">footprint</text>
<text x="67.8" y="128.2">hubs</text>
<text x="69.6" y="126.1">pin</text>
<text x="73.5" y="128.2">because</text>
<text x="73.7" y="126.1">numbers</text>
<text x="74.1" y="130.2">was</text>
<text x="78.8" y="130.2">not</text>
<text x="60.6" y="132.3">designed</text>
<text x="60.6" y="134.3">mating</text>
<text x="68.3" y="134.3">one</text>
<text x="70.2" y="132.3">to</text>
<text x="73.3" y="132.3">be</text>
<text x="76.7" y="132.3">a</text>
<text x="79" y="132.3">B2B</text>
</g>
<g font-size="1.8" fill="#006464">
<text x="214" y="21.2">VDD</text>
<text x="248.3" y="21.2">VDD</text>
<text x="133.6" y="53.7">JST PH</text>
<text x="141.7" y="53.7">2mm</text>
<text x="147.5" y="53.7">horizontal</text>
<text x="211.7" y="51.7">GNDPWR</text>
<text x="246" y="51.7">GNDPWR</text>
<text x="14.6" y="55.5">VDD PWR_FLAG</text>
<text x="19.3" y="55.5">PWR_FLAG</text>
<text x="29.3" y="58.8" transform="rotate(-90 29.3 58.8)">16v</text>
<text x="37.4" y="58.6" transform="rotate(-90 37.4 58.6)">16v</text>
<text x="43.8" y="58.6" transform="rotate(-90 43.8 58.6)">16v</text>
<text x="51.4" y="58.6" transform="rotate(-90 51.4 58.6)">16v</text>
<text x="57.8" y="58.6" transform="rotate(-90 57.8 58.6)">16v</text>
<text x="158.9" y="54.7">+3.3V</text>
<text x="161.3" y="59.3">R3</text>
<text x="167.7" y="59.8">+3.3V</text>
<text x="24.1" y="62.3">C1</text>
<text x="30.5" y="62.3">C2</text>
<text x="36.8" y="62.3">C3</text>
<text x="37.4" y="65" transform="rotate(-90 37.4 65)">10uF,</text>
<text x="43.8" y="65" transform="rotate(-90 43.8 65)">10uF,</text>
<text x="44.5" y="62.3">C4</text>
<text x="50.8" y="62.3">C5</text>
<text x="51.4" y="65" transform="rotate(-90 51.4 65)">10uF,</text>
<text x="57.8" y="65" transform="rotate(-90 57.8 65)">10uF,</text>
<text x="61.2" y="64.4">100nF,</text>
<text x="63.5" y="62.3">C6</text>
<text x="68.9" y="64.4">16v</text>
<text x="77.9" y="65.6">+3.3V</text>
<text x="93" y="60.6">VM</text>
<text x="93" y="65.6">VCC</text>
<text x="125.5" y="60.6">OUT1</text>
<text x="125.5" y="63.1">OUT2</text>
<text x="147.3" y="60.6">J9</text>
<text x="161.3" y="61.8">10k</text>
<text x="170.2" y="64.4">R1</text>
<text x="36.5" y="72">GNDPWR</text>
<text x="63.2" y="72">GNDPWR</text>
<text x="93" y="70.7">IN1</text>
<text x="122.6" y="68.2">FAULT_N</text>
<text x="170.2" y="66.9">10k</text>
<text x="93" y="73.3">IN2</text>
<text x="122.7" y="73.3">STALL_N</text>
<text x="77.9" y="78.3">+3.3V</text>
<text x="93" y="78.3">VREF</text>
<text x="93" y="83.4">IPROPI</text>
<text x="39.9" y="89.8">PWR_FLAG</text>
<text x="55.9" y="84.7">R2</text>
<text x="55.9" y="87.2">3.3k</text>
<text x="93" y="88.5">GAINSEL</text>
<text x="45.8" y="93.6">GNDPWR</text>
<text x="62.2" y="95.4">C10</text>
<text x="93" y="93.6">TINRUSH</text>
<text x="59.2" y="99.2">33nF</text>
<text x="75.4" y="101.2">+3.3V</text>
<text x="93" y="98.7">IMODE</text>
<text x="93" y="101.2">SMODE</text>
<text x="118.3" y="101.2">Thermal_Pad</text>
<text x="125.2" y="98.7">PGND</text>
<text x="126.5" y="96.1">GND</text>
<text x="58.5" y="102.5">GNDPWR</text>
<text x="136.8" y="105">GNDPWR</text>
<text x="198.7" y="117.7">VDD</text>
<text x="226.4" y="119">LP2981-3.3</text>
<text x="231" y="116.4">U2</text>
<text x="249.8" y="117.7">+3.3V</text>
<text x="225" y="122.8">VIN</text>
<text x="225" y="125.3">ON/~{OFF}</text>
<text x="234.9" y="122.8">VOUT</text>
<text x="237" y="125.3">BP</text>
<text x="248.9" y="125.8">C9</text>
<text x="196.9" y="127.1">C7</text>
<text x="207.8" y="130.9">100nF,</text>
<text x="210.8" y="127.1">C8</text>
<text x="215.4" y="130.9">16v</text>
<text x="233.3" y="129.3" transform="rotate(-90 233.3 129.3)">GND</text>
<text x="256.8" y="129.6">2.2uF,</text>
<text x="263.8" y="129.6">10v</text>
<text x="190.5" y="132.9">10uF,</text>
<text x="196.9" y="132.9">16v</text>
<text x="228.3" y="136.8">GNDPWR</text>
</g>
<g font-size="1.8" fill="#989898">
<text x="196.8" y="28.3">Keystone</text>
<text x="206.5" y="28.3">6102</text>
<text x="212" y="29">1</text>
<text x="196.7" y="33.1">Keystone</text>
<text x="206.4" y="33.1">6100</text>
<text x="211.4" y="33.6">J3</text>
<text x="211.5" y="30.6">J1</text>
<text x="212" y="32.8">1</text>
<text x="252.2" y="33.4">J2</text>
<text x="252.3" y="30.3">J4</text>
<text x="252.7" y="32.8">1</text>
<text x="254.8" y="35.7">Keystone</text>
<text x="254.9" y="30.8">Keystone</text>
<text x="264.4" y="35.7">6102</text>
<text x="264.5" y="30.8">6100</text>
<text x="196.8" y="38.5">Keystone</text>
<text x="206.5" y="38.5">6102</text>
<text x="211.5" y="40.7">J5</text>
<text x="212" y="39.1">1</text>
<text x="252.3" y="40.5">J8</text>
<text x="252.7" y="39.1">1</text>
<text x="254.9" y="41">Keystone</text>
<text x="264.5" y="41">6100</text>
<text x="196.7" y="43.3">Keystone</text>
<text x="206.4" y="43.3">6100</text>
<text x="211.4" y="43.8">J7</text>
<text x="212" y="42.9">1</text>
<text x="252.2" y="43.5">J6</text>
<text x="252.7" y="42.9">1</text>
<text x="254.8" y="45.8">Keystone</text>
<text x="264.4" y="45.8">6102</text>
<text x="52.6" y="149.5">Precidip</text>
<text x="61.5" y="149.5">852-10-004-20-001101</text>
<text x="68.1" y="152">J10</text>
<text x="52.6" y="163.4">Precidip</text>
<text x="61.5" y="163.4">852-10-004-20-001101</text>
<text x="68.1" y="166">J11</text>
</g>
<g font-size="1.8" fill="#aaa">
<text x="252.7" y="29">1</text>
<text x="64.7" y="142">3</text>
<text x="73.6" y="142">4</text>
<text x="64.7" y="144.5">1</text>
<text x="73.6" y="144.5">2</text>
<text x="64.7" y="156">3</text>
<text x="73.6" y="156">4</text>
<text x="64.7" y="158.5">1</text>
<text x="73.6" y="158.5">2</text>
</g>
<g font-size="1.8" fill="#a90000">
<text x="89.5" y="59.4">5</text>
<text x="132.6" y="59.4">6</text>
<text x="142.2" y="59.4">1</text>
<text x="89.5" y="64.5">2</text>
<text x="132.6" y="62">8</text>
<text x="142.2" y="62">2</text>
<text x="88.9" y="69.6">13</text>
<text x="132.6" y="67.1">4</text>
<text x="88.9" y="72.1">12</text>
<text x="88.9" y="77.2">16</text>
<text x="132.6" y="72.1">3</text>
<text x="89.5" y="82.3">1</text>
<text x="88.9" y="87.4">14</text>
<text x="88.9" y="92.5">10</text>
<text x="132.6" y="95">9</text>
<text x="88.9" y="97.5">15</text>
<text x="88.9" y="100.1">11</text>
<text x="132" y="100.1">17</text>
<text x="132.6" y="97.5">7</text>
<text x="222.8" y="121.7">1</text>
<text x="222.8" y="124.2">3</text>
<text x="240.6" y="121.7">5</text>
<text x="240.6" y="124.2">4</text>
<text x="232.2" y="131.5" transform="rotate(-90 232.2 131.5)">2</text>
</g>
</svg>
